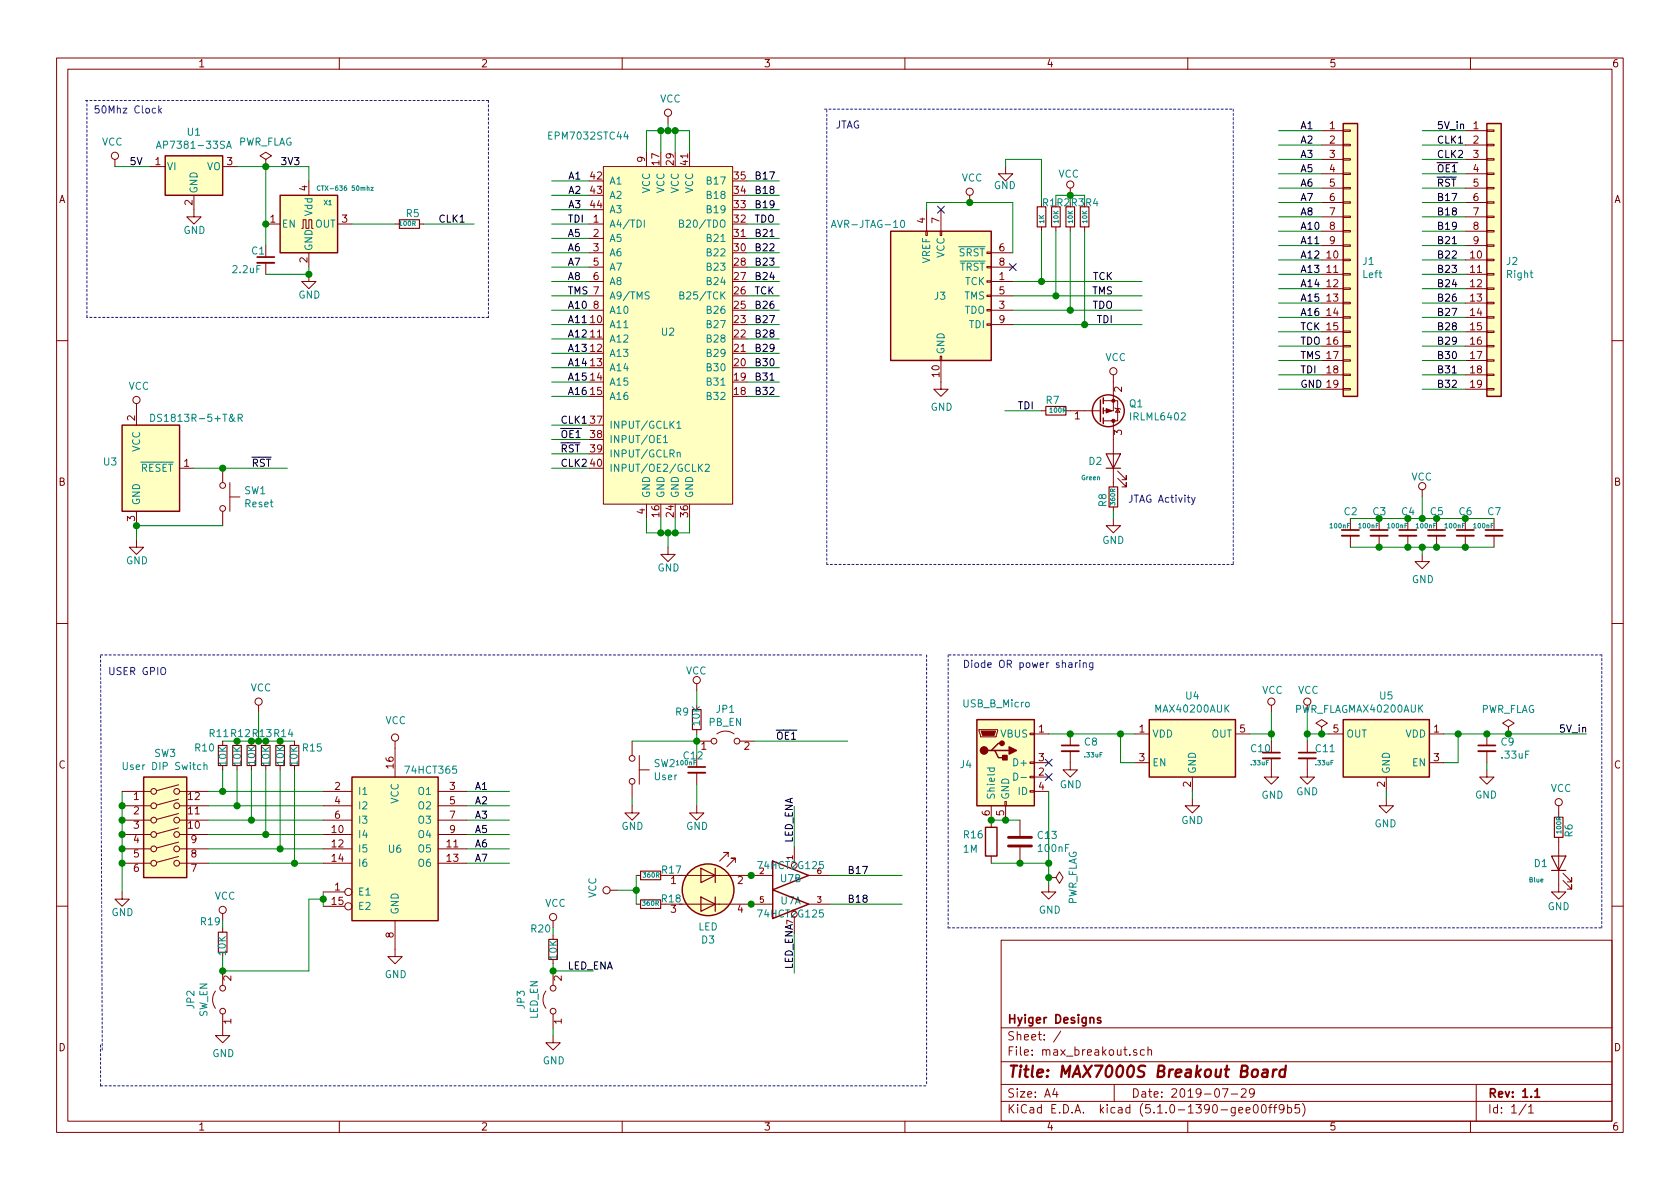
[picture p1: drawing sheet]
<svg xmlns="http://www.w3.org/2000/svg" width="297mm" height="210mm" viewBox="0 0 297 210" stroke-linecap="round" stroke-linejoin="round" font-family="sans-serif">
<g fill="none" stroke="#840000" stroke-width=".18">
<path d="M10 10.3h277v189.9h-277zM12 12.2h273v186.1h-273zM60 10.3v1.9M110 10.3v1.9M160 10.3v1.9M210 10.3v1.9M260 10.3v1.9M20.3 28.2v1.3M26.7 29.5h2.5M34.3 34.5v3.8h1.3l-1.3 1.3-1.3-1.3h1.3M39.4 29.5h2.5M47 28.2l1-.6-1-.7-1 .7 1 .6v1.3"/>
<path d="M47 29.5h.1M47 39.6h2.5M54.6 32v2.5M59.7 39.6h2.5M69.8 39.6h.8M74.2 39.6h.7M104.1 39.6h2.6M106.7 29.5h22.8v59.6h-22.8zM114.3 26.9v2.6M118.1 20.6v1.2M163.8 37.1v3.8M166.4 37.1v3.8"/>
<path d="M171.4 34.5v1.3M177.8 29.5v1.2h1.3l-1.3 1.3-1.3-1.3h1.3M189.2 33.3v1.2M233.7 23.1h3.8M233.7 25.6h3.8M233.7 28.2h3.8M233.7 30.7h3.8M233.7 33.3h3.8M233.7 35.8h3.8M233.7 38.3h3.8M237.5 38.2h1.3v.3h-1.3zM237.5 35.7h1.3v.2h-1.3z"/>
<path d="M237.5 33.1h1.3v.3h-1.3zM237.5 30.6h1.3v.3h-1.3zM237.5 28.1h1.3v.2h-1.3zM237.5 25.5h1.3v.3h-1.3zM237.5 23h1.3v.2h-1.3zM259.1 23.1h3.8M259.1 25.6h3.8M259.1 28.2h3.8M259.1 30.7h3.8M259.1 33.3h3.8M259.1 35.8h3.8M259.1 38.3h3.8"/>
<path d="M262.9 38.2h1.3v.3h-1.3zM262.9 35.7h1.3v.2h-1.3zM262.9 33.1h1.3v.3h-1.3zM262.9 30.6h1.3v.3h-1.3zM262.9 28.1h1.3v.2h-1.3zM262.9 25.5h1.3v.3h-1.3zM262.9 23h1.3v.2h-1.3zM47 46.5v2M53.3 40.4h.3v-1.5h.5v1.5h.5v-1.5h.5v1.5h.3M54.6 48.5v1.3h1.3l-1.3 1.2-1.3-1.2h1.3M54.6 44.7v2.5M104.1 42.2h2.6"/>
<path d="M104.1 44.7h2.6M104.1 47.2h2.6M104.1 49.8h2.6M104.1 52.3h2.6M104.1 54.9h2.6M163.7 40.9h.3v.8h-.3zM166.2 40.9h.3v.8h-.3zM174.5 57.3h.8v.2h-.8zM174.5 54.7h.8v.3h-.8zM174.5 52.2h.8v.2h-.8zM174.5 49.7h.8v.2h-.8zM174.5 47.1h.8v.3h-.8z"/>
<path d="M174.5 44.6h.8v.2h-.8zM175.3 44.7h3.8M175.3 47.2h3.8M175.3 49.8h3.8M175.3 52.3h3.8M175.3 54.9h3.8M175.3 57.4h3.8M184.1 40.1v.8M186.7 40.1v.8M189.2 40.1v.8M191.8 40.1v.8M233.7 46h3.8"/>
<path d="M233.7 48.5h3.8M233.7 51h3.8M233.7 53.6h3.8M233.7 56.1h3.8M233.7 58.7h3.8M233.7 40.9h3.8M233.7 43.4h3.8M237.5 50.9h1.3v.3h-1.3zM237.5 53.5h1.3v.2h-1.3zM237.5 56h1.3v.3h-1.3zM237.5 58.5h1.3v.3h-1.3zM237.5 48.4h1.3v.2h-1.3z"/>
<path d="M237.5 43.3h1.3v.3h-1.3zM237.5 40.8h1.3v.2h-1.3zM237.5 45.8h1.3v.3h-1.3zM259.1 46h3.8M259.1 48.5h3.8M259.1 51h3.8M259.1 53.6h3.8M259.1 56.1h3.8M259.1 58.7h3.8M259.1 40.9h3.8M259.1 43.4h3.8M262.9 50.9h1.3v.3h-1.3z"/>
<path d="M262.9 53.5h1.3v.2h-1.3zM262.9 56h1.3v.3h-1.3zM262.9 58.5h1.3v.3h-1.3zM262.9 48.4h1.3v.2h-1.3zM262.9 43.3h1.3v.3h-1.3zM262.9 40.8h1.3v.2h-1.3zM262.9 45.8h1.3v.3h-1.3zM10 60.2h2M24.1 71.4v3.8M166.2 63h.3v.7h-.3zM166.4 63.7v5.1h1.2l-1.2 1.3-1.3-1.3h1.3M184.1 72.6h.8"/>
<path d="M188.5 72.6h6.1M195.1 70.9h2.5v3.5h-.8M195.1 74.4h1.7M196.8 66.3v6.3h-1.7M196.8 74.4v11.7M197.1 72.1l.1 .2h.8l.1 .1M197.6 72.3l.4 .6h-.8zM233.7 61.2h3.8M233.7 63.7h3.8M233.7 66.3h3.8M233.7 68.8h3.8M237.5 61.1h1.3v.2h-1.3z"/>
<path d="M237.5 63.6h1.3v.3h-1.3zM237.5 66.2h1.3v.2h-1.3zM237.5 68.7h1.3v.3h-1.3zM259.1 61.2h3.8M259.1 63.7h3.8M259.1 66.3h3.8M259.1 68.8h3.8M262.9 61.1h1.3v.2h-1.3zM262.9 63.6h1.3v.3h-1.3zM262.9 66.2h1.3v.2h-1.3zM262.9 68.7h1.3v.3h-1.3zM285 60.2h2"/>
<path d="M24.1 95.5v1.3h1.3l-1.3 1.2-1.2-1.2h1.2M24.1 90.4v2.6M31.7 82.8h2.6M39.4 82.8v2.5M39.4 90.4v2.6M40.6 87.9h1.8M40.6 85.3v5.1M114.3 89.1v2.6M118.1 96.8v1.2h1.3l-1.3 1.3-1.3-1.3h1.3M196.8 91.7v1.3h1.3l-1.3 1.2-1.2-1.2h1.2M196.8 89.7v.7M197.6 84.6l1.5 1.5v-.8v.8h-.7"/>
<path d="M197.6 83.3l1.5 1.5v-.7v.7h-.7M238.8 91.7v2M238.8 94.7v2.1M243.8 91.7v2M243.8 94.7v2.1M248.9 91.7v2M248.9 94.7v2.1M251.5 98v1.3h1.2l-1.2 1.3-1.3-1.3h1.3M251.5 86.6v1.3M254 91.7v2M254 94.7v2.1M259.1 91.7v2"/>
<path d="M259.1 94.7v2.1M264.2 91.7v2M264.2 94.7v2.1M10 110.3h2M285 110.3h2M21.6 139.9h5.1M31.6 138.8l-3.9 1M31.7 139.9h5.1M39.4 131.1v.7M39.4 135.4v.7M41.9 131.1v.7M41.9 135.4v.7"/>
<path d="M44.4 131.1v.7M44.4 135.4v.7M45.7 124.7v1.3M47 131.1v.7M47 135.4v.7M49.5 131.1v.7M49.5 135.4v.7M52.1 131.1v.7M52.1 135.4v.7M57.1 139.9h5.1M69.8 131.1v6.3M77.5 139.9h5"/>
<path d="M111.8 131.1v2.5M111.8 138.7v2.5M113 136.1h1.8M113 133.6v5.1M123.2 120.9v1.3M123.2 129v.8M123.2 133.6v2M123.2 136.6v2.1M123.2 131.1h2.5M126.7 129.8a2.53 2.53 0 0 1 3.1 0M130.8 131.1h2.5M173.1 129h3.3v.3l-.3 1h-2.7z"/>
<path d="M182.1 139.8h.8v.3h-.8zM182.1 137.3h.8v.2h-.8zM182.1 134.7h.8v.3h-.8zM182.1 129.7h.8v.2h-.8zM182.9 139.9h2.5M182.9 129.8h2.5M182.9 137.4h2.5M182.9 134.9h2.5M189.2 132.8v3.3h1.3l-1.3 1.3-1.2-1.3h1.2M189.2 129.8v2M200.7 129.8h2.5M200.7 134.9h2.5"/>
<path d="M210.8 137.4v2.5M218.4 129.8h2.6M224.8 134.1v3.3h1.3l-1.3 1.3-1.3-1.3h1.3M224.8 124.7v1.3M224.8 131.1v2M231.1 134.1v3.3h1.3l-1.3 1.3-1.2-1.3h1.2M231.1 131.1v2M233.7 128.5l1-.6-1-.7-1 .7 1 .6v1.3M233.7 129.8h.1M234.9 129.8h2.6M245.1 137.4v2.5M252.7 129.8h2.6"/>
<path d="M252.7 134.9h2.6M262.9 136.1v1.3h-1.3l1.3 1.3 1.3-1.3h-1.3M262.9 129.8v2M262.9 132.8v2.1M266.7 128.5l1-.6-1-.7-1 .7 1 .6v1.3M266.7 129.8h.1M21.6 157.7v1.3h1.3l-1.3 1.3-1.3-1.3h1.3M21.6 145h5.1M21.6 142.5h5.1M21.6 147.6h5.1M21.6 150.1h5.1M21.6 152.6h5.1"/>
<path d="M31.6 151.5l-3.9 1M31.6 148.9l-3.9 1.1M31.6 146.4l-3.9 1M31.6 143.9l-3.9 1M31.6 141.3l-3.9 1.1M31.7 145h5.1M31.7 142.5h5.1M31.7 147.6h5.1M31.7 150.1h5.1M31.7 152.6h5.1M57.1 145h5.1M57.1 142.5h5.1"/>
<path d="M57.1 147.6h5.1M57.1 150.1h5.1M57.1 152.6h5.1M57.1 157.7h3.9M77.5 145h5M77.5 142.5h5M77.5 147.6h5M77.5 150.1h5M77.5 152.6h5M107.9 157.4h1.2M111.8 142.5v1.3h1.2l-1.2 1.2-1.3-1.2h1.3M112.5 154.8h.8"/>
<path d="M112.5 159.9h.8M117.6 154.8h19M117.6 159.9h19M123.2 142.5v1.3h1.3l-1.3 1.2-1.3-1.2h1.3M128.8 151.5v-.8h-.8h.8l-1.6 1.6M130 152.5v-.7h-.7h.7l-1.5 1.5M140.4 149.7v2.8M143 154.8h3.8M143 159.9h3.8M175.3 142.5v3.8M175.3 151.4v1.2M177.7 141.7h.2v.8h-.2z"/>
<path d="M177.8 142.5v2.5M180.3 145v2.8M180.3 149.9v2.7M185.4 156.5v1.2h1.3l-1.3 1.3-1.3-1.3h1.3M185.4 155.2h1.3l.6-1 .7 1-.7 1-.6-1M185.4 155.2h.1M210.8 141.2v1.3h1.3l-1.3 1.3-1.3-1.3h1.3M245.1 141.2v1.3h-1.3l1.3 1.3 1.3-1.3h-1.3M275.6 148.1v9.6h1.3l-1.3 1.3-1.3-1.3h1.3M275.6 142.5v2M276.4 155.7l1.5 1.5v-.7v.7h-.8M276.4 154.4l1.5 1.6v-.8v.8h-.8"/>
<path d="M10 160.2h2M38.1 175.3a2.54 2.54 0 0 0 0 3M39.4 179.3v3.8h1.2l-1.2 1.3-1.3-1.3h1.3M39.4 161.5v1.3M39.4 164.1v.7M39.4 171.7v2.5M57.1 160.3h3.9M69.8 162.8v6.4h1.3l-1.3 1.2-1.2-1.2h1.2M96.5 175.3a2.54 2.54 0 0 0 0 3M97.8 162.8v1.3M97.8 165.3v.8M97.8 169.7v.7"/>
<path d="M97.8 171.7v2.5M97.8 179.3v2.6M140.4 162.2v2.8M177 166.3h108v32h-108zM285 160.2h2M60 198.3v1.9M97.8 183.1v1.3h1.3l-1.3 1.3-1.3-1.3h1.3M110 198.3v1.9M160 198.3v1.9M177 194.8h108M177 191.8h108M177 187.8h108"/>
<path d="M177 181.8h108M186.5 192.5l-.4 1h1M186.8 193v1M187.6 182.3l-1.3 2M197 191.8v3M201 185.7l-.4-.1-.2 .2 .1 .2 .5 .2v.3h-.6M202.3 185.7l-.4-.1-.3 .3 .1 .6 .2 .1 .4-.1M203 185.7l.2-.1 .4 .1v.9M203 185.1v1.5M210 198.3v1.9M216.1 192.5h1l-.6 1.5M217.7 193.5h1.1"/>
<path d="M219.5 192.7l.2-.2h.3l.3 .2v.3v.2l-.9 .8h.9M220.3 196.3l.7-.1v-.3l-.5-.1-.2 .2 .1 .7h.6M221.7 195.5l.2-.2a.81 .81 0 0 1 .6 .6 .81 .81 0 0 1-.3 .8l-.1 .1a.79 .79 0 0 1-.4-1.3zM221.8 193.2l-.3 .3h-.3l-.3-.3v-.4l.2-.2 .4-.1 .2 .2a1.13 1.13 0 0 1-.2 1.2l-.4 .1M223.2 195.4l.3-.1a.94 .94 0 0 1 0 1.5h-.1a1 1 0 0 1-.2-1.4zM224.3 195.8h.6M224.9 195.3l-.3 .1-.1 .1v1.3M225.2 195.8h.5M225.7 195.3l-.3 .2v1.3M227 196l-.3 .3h-.3l-.2-.3v-.4l.1-.2 .4-.1 .2 .2a1.19 1.19 0 0 1-.2 1.2l-.4 .1M227.7 195.9l.4-.1 .3 .3-.2 .6h-.5M227.7 195.3v1.5"/>
<path d="M229.7 195.3h-.7v.7l.2-.1 .5 .1 .1 .2-.1 .5-.2 .1-.5-.1M230.3 195.1a1.71 1.71 0 0 1 0 2.3M260 198.3v1.9M261 191.8v6.5M269.8 195.2l-1.2 2M270.3 195.8l.4-.5v1.5M270.3 196.8h.8"/>
<circle cx="118.1" cy="19.9" r=".63"/>
<circle cx="20.3" cy="27.6" r=".63"/>
<circle cx="171.4" cy="33.9" r=".63"/>
<circle cx="189.2" cy="32.6" r=".63"/>
<circle cx="24.1" cy="70.7" r=".63"/>
<circle cx="196.8" cy="65.7" r=".63"/>
<circle cx="39.4" cy="89.9" r=".51"/>
<circle cx="39.4" cy="85.8" r=".51"/>
<circle cx="251.5" cy="86" r=".63"/>
<circle cx="27.2" cy="139.9" r=".51"/>
<circle cx="31.2" cy="139.9" r=".51"/>
<circle cx="45.7" cy="124.1" r=".63"/>
<circle cx="69.8" cy="130.4" r=".63"/>
<circle cx="111.8" cy="138.2" r=".51"/>
<circle cx="111.8" cy="134.1" r=".51"/>
<circle cx="123.2" cy="120.3" r=".63"/>
<circle cx="126.2" cy="131.1" r=".51"/>
<circle cx="130.3" cy="131.1" r=".51"/>
<circle cx="224.8" cy="124.1" r=".63"/>
<circle cx="231.1" cy="124.1" r=".63"/>
<circle cx="27.2" cy="147.6" r=".51"/>
<circle cx="27.2" cy="150.1" r=".51"/>
<circle cx="27.2" cy="145" r=".51"/>
<circle cx="27.2" cy="142.5" r=".51"/>
<circle cx="27.2" cy="152.6" r=".51"/>
<circle cx="31.2" cy="145" r=".51"/>
<circle cx="31.2" cy="152.6" r=".51"/>
<circle cx="31.2" cy="150.1" r=".51"/>
<circle cx="31.2" cy="147.6" r=".51"/>
<circle cx="31.2" cy="142.5" r=".51"/>
<circle cx="61.6" cy="157.7" r=".63"/>
<circle cx="107.2" cy="157.4" r=".63"/>
<circle cx="275.6" cy="141.9" r=".63"/>
<circle cx="39.4" cy="160.9" r=".63"/>
<circle cx="39.4" cy="178.8" r=".51"/>
<circle cx="39.4" cy="174.7" r=".51"/>
<circle cx="61.6" cy="160.3" r=".63"/>
<circle cx="97.8" cy="162.2" r=".63"/>
<circle cx="97.8" cy="178.8" r=".51"/>
<circle cx="97.8" cy="174.7" r=".51"/>
</g>
<g fill="none" stroke="#840000" stroke-width=".3">
<path d="M45.5 45.5h3M237.2 93.7h3.1M242.3 93.7h3.1M247.4 93.7h3M252.5 93.7h3M257.6 93.7h3M262.6 93.7h3.1M121.7 135.6h3M187.7 131.8h3.1M223.3 133.1h3M229.6 133.1h3.1M261.4 131.8h3"/>
<path d="M194.6 180l-.4-.1-.2 .2 .1 .3 .5 .1v.3h-.6M271.4 193l.4-.5v1.5M271.4 194h.8"/>
</g>
<path d="M223.3 189.2h.8l-.1 1.2M224.2 189.6l-.7 .1a.4 .4 0 0 0-.4 .3 .4 .4 0 0 0 .3 .4l.7-.1M225.2 189.1l-.2 1.3M225.7 189.1a.54 .54 0 0 0-.6 .4M227.3 189.2a.68 .68 0 0 0-1 .3v.8l.2 .1 .6-.1M227.4 188.4l-.3 2" fill="none" stroke="#840000" stroke-width=".41"/>
<g fill="none" stroke="#008400" stroke-width=".18">
<path d="M20.3 29.5h6.4M41.9 29.5h12.7v2.5M47 29.5v13.9M62.2 39.6h7.6M74.9 39.6h8.9M97.5 32h6.6M97.5 37.1h6.6M97.5 34.5h6.6M97.5 39.6h6.6M114.3 26.9v-3.8h7.6v3.8M116.8 23.1v3.8M118.1 21.8v1.3"/>
<path d="M119.4 23.1v3.8M132.1 32h5.7M132.1 37.1h5.7M132.1 34.5h5.7M132.1 39.6h5.7M163.8 37.1v-1.3h15.3v8.9M177.8 29.5v-1.3h6.3v7.6M186.7 35.8v-1.3h5.1v1.3M189.2 34.5v1.3M226.1 23.1h7.6M226.1 35.8h7.6M226.1 28.2h7.6"/>
<path d="M226.1 25.6h7.6M226.1 30.7h7.6M226.1 33.3h7.6M226.1 38.3h7.6M251.5 23.1h7.6M251.5 35.8h7.6M251.5 28.2h7.6M251.5 25.6h7.6M251.5 30.7h7.6M251.5 33.3h7.6M251.5 38.3h7.6M54.6 47.2v1.3h-7.6"/>
<path d="M97.5 49.8h6.6M97.5 52.3h6.6M97.5 54.9h6.6M97.5 57.4h6.6M97.5 59.9h6.6M97.5 42.2h6.6M97.5 44.7h6.6M97.5 47.2h6.6M132.1 49.8h5.7M132.1 52.3h5.7M132.1 54.9h5.7M132.1 57.4h5.7"/>
<path d="M132.1 59.9h5.7M132.1 42.2h5.7M132.1 44.7h5.7M132.1 47.2h5.7M179.1 49.8h22.8M179.1 52.3h22.8M179.1 54.9h22.8M179.1 57.4h22.8M184.1 40.9v8.9M186.7 40.9v11.4M189.2 40.9v14M191.8 40.9v16.5"/>
<path d="M226.1 48.5h7.6M226.1 51h7.6M226.1 53.6h7.6M226.1 56.1h7.6M226.1 58.7h7.6M226.1 40.9h7.6M226.1 43.4h7.6M226.1 46h7.6M251.5 48.5h7.6M251.5 51h7.6M251.5 53.6h7.6M251.5 56.1h7.6"/>
<path d="M251.5 58.7h7.6M251.5 40.9h7.6M251.5 43.4h7.6M251.5 46h7.6M97.5 62.5h6.6M97.5 65h6.6M97.5 67.6h6.6M97.5 70.1h6.6M97.5 77.7h6.6M97.5 75.2h6.6M132.1 62.5h5.7M132.1 65h5.7"/>
<path d="M132.1 67.6h5.7M132.1 70.1h5.7M177.7 72.6h6.4M226.1 61.2h7.6M226.1 63.7h7.6M226.1 66.3h7.6M226.1 68.8h7.6M251.5 61.2h7.6M251.5 63.7h7.6M251.5 66.3h7.6M251.5 68.8h7.6M34.3 82.8h16.5"/>
<path d="M39.4 93h-15.3v2.5M97.5 82.8h6.6M97.5 80.3h6.6M114.3 91.7v2.5h7.6v-2.5M116.8 91.7v2.5M118.1 94.2v2.6M119.4 91.7v2.5M196.8 90.4v1.3M238.8 91.7h25.4M238.8 96.8h25.4M251.5 87.9v3.8M251.5 96.8v1.2"/>
<path d="M21.6 139.9v17.8M36.8 139.9h20.3M39.4 131.1h12.7M39.4 136.1v3.8M41.9 136.1v6.4M44.4 136.1v8.9M45.7 126v5.1M47 136.1v11.5M49.5 136.1v14M52.1 136.1v16.5M82.5 139.9h7.6M111.8 131.1h11.4"/>
<path d="M123.2 122.2v2.5M123.2 129.8v3.8M123.2 138.7v3.8M133.3 131.1h16.6M185.4 129.8h15.3M185.4 139.9v16.6M198.1 129.8v5.1h2.6M210.8 139.9v1.3M221 129.8h3.8M224.8 126v5.1M231.1 129.8h3.8M231.1 126v5.1"/>
<path d="M245.1 139.9v1.3M255.3 129.8h25.2M257.8 129.8v5.1h-2.5M262.9 134.9v1.2M36.8 152.6h20.3M36.8 142.5h20.3M36.8 145h20.3M36.8 147.6h20.3M36.8 150.1h20.3M57.1 159h-2.5v12.7h-15.2v-2.5M57.1 157.7v2.6M82.5 152.6h7.6"/>
<path d="M82.5 142.5h7.6M82.5 145h7.6M82.5 147.6h7.6M82.5 150.1h7.6M109.1 157.4h3.4M111.8 141.2v1.3M112.5 154.8v5.1M132.8 154.8h.1M132.8 159.9h.1M140.4 142.6v7.1M146.8 154.8h12.7M146.8 159.9h12.7"/>
<path d="M175.3 152.6h10.1M175.3 145h5M39.4 162.8v1.3M97.8 164.1v1.2M97.8 170.4v1.3h7.1M140.4 165v7.1M97.8 181.9v1.2"/>
</g>
<path d="M45.5 46.5h3M237.2 94.7h3.1M242.3 94.7h3.1M247.4 94.7h3M252.5 94.7h3M257.6 94.7h3M262.6 94.7h3.1M121.7 136.6h3M187.7 132.8h3.1M223.3 134.1h3M229.6 134.1h3.1M261.4 132.8h3" fill="none" stroke="#840000" stroke-width=".33"/>
<path d="M165.8 36.5l1.2 1.2M167 36.5l-1.2 1.2M178.5 46.6l1.2 1.2M179.7 46.6l-1.2 1.2M184.8 134.3l1.2 1.2M184.8 136.8l1.2 1.2M186 134.3l-1.2 1.2M186 136.8l-1.2 1.2" fill="none" stroke="#000084" stroke-width=".18"/>
<g fill="none" stroke="#840000" stroke-width=".2">
<path d="M70.6 38.9h3.6v1.5h-3.6zM183.4 36.6h1.5v3.5h-1.5zM185.9 36.6h1.6v3.5h-1.6zM188.5 36.6h1.5v3.5h-1.5zM191 36.6h1.5v3.5h-1.5zM184.9 71.9h3.6v1.5h-3.6zM195.6 80.3h2.5l-1.3 2.5zM195.6 82.8h2.5M196.1 86.1h1.5v3.6h-1.5zM38.6 131.8h1.5v3.6h-1.5zM41.1 131.8h1.6v3.6h-1.6zM43.7 131.8h1.5v3.6h-1.5z"/>
<path d="M46.2 131.8h1.6v3.6h-1.6zM48.8 131.8h1.5v3.6h-1.5zM51.3 131.8h1.5v3.6h-1.5zM122.4 125.5h1.6v3.5h-1.6zM113.3 159.1h3.5v1.5h-3.5zM113.3 154h3.5v1.6h-3.5zM123.9 158.6l2.6 1.3-2.6 1.3zM123.9 153.5l2.6 1.3-2.6 1.3zM126.5 153.5v2.6M126.5 158.6v2.6M274.3 151.4h2.6l-1.3 2.5zM274.3 153.9h2.6"/>
<path d="M274.8 144.5h1.6v3.6h-1.6zM38.6 164.8h1.5v3.6h-1.5zM97 166.1h1.6v3.6h-1.6z"/>
</g>
<g fill="#ffffc2" stroke="#ffffc2" stroke-width=".18">
<path d="M25.4 137.4h7.6v17.8h-7.6z"/>
<path d="M172.7 127.2h10.2v15.3h-10.2z"/>
<path d="M49.5 34.5h10.2v10.2h-10.2z"/>
<path d="M237.5 21.8h2.5v48.3h-2.5z"/>
<path d="M262.9 21.8h2.5v48.3h-2.5z"/>
<path d="M237.5 127.2h15.2v10.2h-15.2z"/>
<path d="M106.7 29.5h22.8v59.6h-22.8z"/>
<path d="M203.2 127.2h15.2v10.2h-15.2z"/>
<path d="M157.5 40.9h17.8v22.8h-17.8z"/>
<path d="M29.2 27.6h10.2v6.9h-10.2z"/>
<path d="M21.6 75.2h10.1v15.2h-10.1z"/>
<path d="M62.2 137.4h15.3v25.4h-15.3z"/>
<circle cx="125.2" cy="157.3" r="4.6"/>
</g>
<g fill="none" stroke="#840000" stroke-width=".25">
<path d="M29.2 27.6h10.2v6.9h-10.2zM49.5 34.5h10.2v10.2h-10.2zM237.5 21.8h2.5v48.3h-2.5zM262.9 21.8h2.5v48.3h-2.5zM157.5 40.9h17.8v22.8h-17.8zM21.6 75.2h10.1v15.2h-10.1zM194.6 70.7v3.8M195.1 70.4v1M195.1 72.1v1M195.1 73.9v1M25.4 137.4h7.6v17.8h-7.6zM62.2 137.4h15.3v25.4h-15.3z"/>
<path d="M172.7 127.2h10.2v15.3h-10.2zM175.3 132.7h.6l.6 1.3h1.3M175.9 132.7h2.5M177.2 131.4h-.7l-1.2 1.3h-.7M203.2 127.2h15.2v10.2h-15.2zM237.5 127.2h15.2v10.2h-15.2zM136.6 152.3l6.4 2.5-6.4 2.5zM136.6 157.3l6.4 2.6-6.4 2.5zM174.2 146.3h2.1v5.1h-2.1z"/>
<circle cx="196" cy="72.6" r="2.82"/>
<circle cx="125.2" cy="157.3" r="4.6"/>
</g>
<g fill="none" stroke="#008484" stroke-width=".18">
<path d="M27.7 26.2l.4-1.2 .4 1.2M27.8 25.9h.6M40.1 26.2l.4-1.2 .4 1.2M40.2 25.9h.6M56.6 32.9a.36 .36 0 0 0-.5 .4 .36 .36 0 0 0 .5 .3M65.6 33.1h.4l-.4 .6h.4M113.9 38.9v1.3M120.1 39.5h.6l.1-.2v-.3l-.7-.1v1.3h.5l.2-.1 .1-.4-.3-.2M147.1 39.9h.6M159.3 39.1l.2-.1a.67 .67 0 0 1 .5 .6 .67 .67 0 0 1-.5 .6l-.3-.5zM114.8 51.7l-.5-.1-.2 .1-.1 .3 .2 .2 .5 .1 .1 .3-.3 .3-.5-.1M120.2 52.2h.6l.1-.2-.1-.3-.6-.1v1.3h.5l.2-.1v-.4l-.3-.2"/>
<path d="M147 40.2l.4-1.2 .5 1.2M26.6 73.2a.64 .64 0 0 1 .8 .7 .64 .64 0 0 1-.8 .6zM42.1 73.9h.6l.1-.2v-.3l-.2-.2h-.5v1.3M42.4 73.9l.4 .6M117.3 77.4l.4-.4v1.3M117.3 78.3h.7M119.7 74.8l.3-.3v1.2M119.7 75.7h.7M119.7 80.1l.2-.1h.3l.1 .8M123.7 82.6l.5 .8M124.2 82.1l-.7 .7M124.7 82.2l.5-.1 .2 .3-.8 1h.8"/>
<path d="M21.8 134.8v1.1l.2 .2 .4-.1 .1-.1v-1.1M36.1 135.4l.1-.2 .4 .1v.8M36.1 134.8v1.3M174.5 135.8h1.3M175 135.8v.4l.2 .2 .6-.1v-.5M179.2 136.7a.64 .64 0 0 1 .8 .6 .64 .64 0 0 1-.8 .7zM180.5 137.5h1"/>
</g>
<g fill="#840000" stroke="#840000" stroke-width=".25">
<path d="M177.3 133.6h.8v.8h-.8z"/>
<path d="M178.4 132.1l1.3 .6-1.3 .6z"/>
<circle cx="174" cy="132.7" r=".63"/>
<circle cx="177.2" cy="131.4" r=".38"/>
</g>
<g fill="#840000" stroke="#840000" stroke-width=".18">
<path d="M173.5 129.3h2.5l-.2 .7h-2.1z"/>
<path d="M195.6 72.3l1 .3-1 .4z"/>
<circle cx="196.8" cy="70.9" r=".28"/>
<circle cx="196.8" cy="74.4" r=".28"/>
</g>
<path d="M178.3 149.6h4.1M178.3 148.1h4.1" fill="none" stroke="#840000" stroke-width=".51"/>
<path d="M136.1 41.8h.8M256.8 43.1h.7M136.1 67.2h.8M256.8 66h.7" fill="none" stroke="#000" stroke-width=".18"/>
<g fill="none" stroke="#0000c2" stroke-width=".18" stroke-dasharray=".4 .4">
<path d="M15.1 17.8h71.3M86.4 17.8v38.3M145.8 19.3h72.3M218.1 19.3v80.5M15.4 56.1v-38.3M86.4 56.1h-71M146.2 99.8v-80.4M218.1 99.8h-71.9M17.8 115.8h145.4M163.8 115.8v76.2M167.6 115.8v48.3M283.2 115.8h-115.6"/>
<path d="M167.6 164.1h115.6M283.2 164.1v-48.3M17.8 192v-7.6M17.8 192h146M18.1 185.7l-.3-69.9"/>
</g>
<g fill="none" stroke="#0000c2" stroke-width=".18">
<path d="M27.5 19.2l-.3-.1-.3 .3 .1 .5h.5M28.1 18.7v1.3M28.2 19.5l.3 .5M28.5 19.1l-.4 .5M210.7 88l.3 .8M211.3 88l-.4 1.1-.2 .1M190.1 117.2v.8M190.5 117.2l-.4 .2M190.9 116.8v.1M190.9 117.2v.8M191.5 117.3l.2-.1h.3l.1 .8M191.5 117.2v.8"/>
<path d="M193.2 117.2v1.1l-.2 .2-.3-.1M193.2 117.2h-.3l-.3 .2 .1 .6h.5"/>
</g>
<g fill="#008400" stroke="#008400" stroke-width=".25">
<circle cx="119.4" cy="23.1" r=".51"/>
<circle cx="116.8" cy="23.1" r=".51"/>
<circle cx="118.1" cy="23.1" r=".51"/>
<circle cx="262.9" cy="129.8" r=".51"/>
<circle cx="189.2" cy="129.8" r=".51"/>
<circle cx="175.3" cy="145" r=".51"/>
<circle cx="116.8" cy="94.2" r=".51"/>
<circle cx="119.4" cy="94.2" r=".51"/>
<circle cx="171.5" cy="35.8" r=".51"/>
<circle cx="191.8" cy="57.4" r=".51"/>
<circle cx="189.2" cy="54.9" r=".51"/>
<circle cx="186.7" cy="52.3" r=".51"/>
<circle cx="184.2" cy="49.8" r=".51"/>
<circle cx="189.2" cy="34.5" r=".51"/>
<circle cx="248.9" cy="91.7" r=".51"/>
<circle cx="254" cy="91.7" r=".51"/>
<circle cx="248.9" cy="96.8" r=".51"/>
<circle cx="254" cy="96.8" r=".51"/>
<circle cx="198.1" cy="129.8" r=".51"/>
<circle cx="231.1" cy="129.8" r=".51"/>
<circle cx="21.6" cy="142.5" r=".51"/>
<circle cx="21.6" cy="145" r=".51"/>
<circle cx="21.6" cy="147.6" r=".51"/>
<circle cx="21.6" cy="150.1" r=".51"/>
<circle cx="21.6" cy="152.6" r=".51"/>
<circle cx="41.9" cy="131.1" r=".51"/>
<circle cx="44.5" cy="131.1" r=".51"/>
<circle cx="47" cy="131.1" r=".51"/>
<circle cx="49.5" cy="131.1" r=".51"/>
<circle cx="45.7" cy="131.1" r=".51"/>
<circle cx="39.4" cy="139.9" r=".51"/>
<circle cx="41.9" cy="142.5" r=".51"/>
<circle cx="44.5" cy="145" r=".51"/>
<circle cx="47" cy="147.6" r=".51"/>
<circle cx="49.5" cy="150.1" r=".51"/>
<circle cx="52.1" cy="152.6" r=".51"/>
<circle cx="257.8" cy="129.8" r=".51"/>
<circle cx="266.7" cy="129.8" r=".51"/>
<circle cx="251.5" cy="96.8" r=".51"/>
<circle cx="185.4" cy="152.6" r=".51"/>
<circle cx="259.1" cy="91.7" r=".51"/>
<circle cx="259.1" cy="96.8" r=".51"/>
<circle cx="243.8" cy="96.8" r=".51"/>
<circle cx="243.8" cy="91.7" r=".51"/>
<circle cx="224.8" cy="129.8" r=".51"/>
<circle cx="251.5" cy="91.7" r=".51"/>
<circle cx="47" cy="29.5" r=".51"/>
<circle cx="47" cy="39.6" r=".51"/>
<circle cx="54.6" cy="48.5" r=".51"/>
<circle cx="233.7" cy="129.8" r=".51"/>
<circle cx="118.1" cy="94.2" r=".51"/>
<circle cx="185.4" cy="155.2" r=".51"/>
<circle cx="123.2" cy="131.1" r=".51"/>
<circle cx="24.1" cy="93" r=".51"/>
<circle cx="39.4" cy="82.8" r=".51"/>
<circle cx="97.8" cy="171.7" r=".51"/>
<circle cx="180.3" cy="152.6" r=".51"/>
<circle cx="177.8" cy="145" r=".51"/>
<circle cx="112.5" cy="157.4" r=".51"/>
<circle cx="132.8" cy="154.8" r=".51"/>
<circle cx="132.8" cy="159.9" r=".51"/>
<circle cx="39.4" cy="171.7" r=".51"/>
<circle cx="57.2" cy="159" r=".51"/>
</g>
<text font-size="2.8" fill="#840000" x="178" y="190.5">Title: MAX7000S Breakout Board</text>
<g font-size="2.1" fill="#840000">
<text x="178" y="184">Sheet: /</text>
<text x="178" y="181">Hyiger Designs</text>
<text x="178" y="186.7">File: max_breakout.sch</text>
<text x="178" y="196.9">KiCad E.D.A. kicad (5.1.0-1390-gee00ff9b5)</text>
<text x="178" y="194.1">Size: A4</text>
<text x="200" y="194.1">Date: 2019-07-29</text>
<text x="263" y="194.1">Rev: 1.1</text>
<text x="263" y="196.9">Id: 1/1</text>
</g>
<g font-size="1.8" fill="#840000">
<text x="35" y="11.9">1</text>
<text x="85" y="11.9">2</text>
<text x="135" y="11.9">3</text>
<text x="185" y="11.9">4</text>
<text x="235" y="11.9">5</text>
<text x="285" y="11.9">6</text>
<text x="235.1" y="22.9">1</text>
<text x="260.5" y="22.9">1</text>
<text x="27.5" y="29.2">1</text>
<text x="40.2" y="29.2">3</text>
<text x="114" y="28.7" transform="rotate(-90 114 28.7)">9</text>
<text x="116.6" y="29.2" transform="rotate(-90 116.6 29.2)">17</text>
<text x="119.1" y="29.2" transform="rotate(-90 119.1 29.2)">29</text>
<text x="121.7" y="29.2" transform="rotate(-90 121.7 29.2)">41</text>
<text x="235.1" y="25.4">2</text>
<text x="235.1" y="27.9">3</text>
<text x="260.5" y="25.4">2</text>
<text x="260.5" y="27.9">3</text>
<text x="10.4" y="35.9">A</text>
<text x="54.4" y="33.8" transform="rotate(-90 54.4 33.8)">4</text>
<text x="104.4" y="31.7">42</text>
<text x="104.4" y="34.3">43</text>
<text x="129.8" y="34.3">34</text>
<text x="129.8" y="31.7">35</text>
<text x="235.1" y="30.5">4</text>
<text x="235.1" y="33">5</text>
<text x="235.1" y="35.6">6</text>
<text x="260.5" y="30.5">4</text>
<text x="260.5" y="33">5</text>
<text x="260.5" y="35.6">6</text>
<text x="285.4" y="35.9">A</text>
<text x="34" y="36.3" transform="rotate(-90 34 36.3)">2</text>
<text x="47.8" y="39.4">1</text>
<text x="60.5" y="39.4">3</text>
<text x="104.4" y="36.8">44</text>
<text x="104.9" y="39.4">1</text>
<text x="104.9" y="41.9">2</text>
<text x="129.8" y="41.9">31</text>
<text x="129.8" y="39.4">32</text>
<text x="129.8" y="36.8">33</text>
<text x="163.6" y="39.5" transform="rotate(-90 163.6 39.5)">4</text>
<text x="166.1" y="39.5" transform="rotate(-90 166.1 39.5)">7</text>
<text x="235.1" y="38.1">7</text>
<text x="235.1" y="40.6">8</text>
<text x="260.5" y="38.1">7</text>
<text x="260.5" y="40.6">8</text>
<text x="54.4" y="46.5" transform="rotate(-90 54.4 46.5)">2</text>
<text x="104.9" y="44.4">3</text>
<text x="104.9" y="47">5</text>
<text x="129.8" y="47">28</text>
<text x="129.8" y="44.4">30</text>
<text x="176.7" y="44.4">6</text>
<text x="176.7" y="47">8</text>
<text x="234.6" y="45.7">10</text>
<text x="235.1" y="43.2">9</text>
<text x="260" y="45.7">10</text>
<text x="260.5" y="43.2">9</text>
<text x="100.3" y="52.1">TMS 7</text>
<text x="104.9" y="49.5">6</text>
<text x="129.8" y="52.1">26</text>
<text x="129.8" y="49.5">27</text>
<text x="176.7" y="49.5">1</text>
<text x="176.7" y="52.1">5</text>
<text x="234.6" y="48.3">11</text>
<text x="234.6" y="50.8">12</text>
<text x="234.6" y="53.3">13</text>
<text x="260" y="48.3">11</text>
<text x="260" y="50.8">12</text>
<text x="260" y="53.3">13</text>
<text x="104.4" y="57.1">10</text>
<text x="104.4" y="59.7">11</text>
<text x="104.9" y="54.6">8</text>
<text x="129.8" y="59.7">22</text>
<text x="129.8" y="57.1">23</text>
<text x="129.8" y="54.6">25</text>
<text x="176.7" y="54.6">3</text>
<text x="176.7" y="57.1">9</text>
<text x="234.6" y="55.9">14</text>
<text x="260" y="55.9">14</text>
<text x="260" y="58.4">15</text>
<text x="104.4" y="62.2">12</text>
<text x="104.4" y="64.8">13</text>
<text x="129.8" y="64.8">20</text>
<text x="129.8" y="62.2">21</text>
<text x="260" y="61">16</text>
<text x="260" y="63.5">17</text>
<text x="104.4" y="67.3">14</text>
<text x="104.4" y="69.8">15</text>
<text x="129.8" y="69.8">18</text>
<text x="129.8" y="67.3">19</text>
<text x="166.1" y="66.6" transform="rotate(-90 166.1 66.6)">10</text>
<text x="198.4" y="69.3" transform="rotate(-90 198.4 69.3)">2</text>
<text x="234.6" y="66">18</text>
<text x="260" y="66">18</text>
<text x="260" y="68.6">19</text>
<text x="23.9" y="74.4" transform="rotate(-90 23.9 74.4)">2</text>
<text x="104.4" y="74.9">37</text>
<text x="104.4" y="77.5">38</text>
<text x="190" y="74.2">1</text>
<text x="198.4" y="76.9" transform="rotate(-90 198.4 76.9)">3</text>
<text x="32.5" y="82.5">1</text>
<text x="104.4" y="80">39</text>
<text x="104.4" y="82.5">40</text>
<text x="10.4" y="85.9">B</text>
<text x="285.4" y="85.9">B</text>
<text x="23.9" y="92.2" transform="rotate(-90 23.9 92.2)">3</text>
<text x="114" y="90.9" transform="rotate(-90 114 90.9)">4</text>
<text x="116.6" y="91.4" transform="rotate(-90 116.6 91.4)">16</text>
<text x="119.1" y="91.4" transform="rotate(-90 119.1 91.4)">24</text>
<text x="121.7" y="91.4" transform="rotate(-90 121.7 91.4)">36</text>
<text x="183.7" y="129.5">1</text>
<text x="201.4" y="129.5">1</text>
<text x="219.2" y="129.5">5</text>
<text x="235.7" y="129.5">5</text>
<text x="253.5" y="129.5">1</text>
<text x="10.4" y="135.9">C</text>
<text x="69.6" y="135.8" transform="rotate(-90 69.6 135.8)">16</text>
<text x="124" y="132.6">1</text>
<text x="131.6" y="132.6">2</text>
<text x="183.7" y="137.2">2</text>
<text x="183.7" y="134.6">3</text>
<text x="201.4" y="134.6">3</text>
<text x="253.5" y="134.6">3</text>
<text x="285.4" y="135.9">C</text>
<text x="23.6" y="141.5">1</text>
<text x="33.3" y="141.5">12</text>
<text x="59.2" y="139.7">2</text>
<text x="59.2" y="142.2">4</text>
<text x="79.5" y="139.7">3</text>
<text x="79.5" y="142.2">5</text>
<text x="183.7" y="139.7">4</text>
<text x="210.6" y="139.2" transform="rotate(-90 210.6 139.2)">2</text>
<text x="244.9" y="139.2" transform="rotate(-90 244.9 139.2)">2</text>
<text x="23.6" y="144">2</text>
<text x="23.6" y="146.6">3</text>
<text x="23.6" y="149.1">4</text>
<text x="33.3" y="146.6">10</text>
<text x="33.3" y="144">11</text>
<text x="33.8" y="149.1">9</text>
<text x="58.7" y="147.3">10</text>
<text x="58.7" y="149.9">12</text>
<text x="59.2" y="144.8">6</text>
<text x="79" y="149.9">11</text>
<text x="79.5" y="144.8">7</text>
<text x="79.5" y="147.3">9</text>
<text x="175" y="144.2" transform="rotate(-90 175 144.2)">6</text>
<text x="177.5" y="144.2" transform="rotate(-90 177.5 144.2)">5</text>
<text x="23.6" y="151.6">5</text>
<text x="23.6" y="154.2">6</text>
<text x="33.8" y="154.2">7</text>
<text x="33.8" y="151.6">8</text>
<text x="58.7" y="152.4">14</text>
<text x="79" y="152.4">13</text>
<text x="58.7" y="160">15</text>
<text x="59.2" y="157.5">1</text>
<text x="118.6" y="156.3">1</text>
<text x="118.6" y="161.4">3</text>
<text x="130.4" y="156.3">2</text>
<text x="130.4" y="161.4">4</text>
<text x="69.6" y="165.8" transform="rotate(-90 69.6 165.8)">8</text>
<text x="134.3" y="162.2">74HCT2G125</text>
<text x="40.9" y="173.5" transform="rotate(-90 40.9 173.5)">2</text>
<text x="99.3" y="173.5" transform="rotate(-90 99.3 173.5)">2</text>
<text x="10.4" y="185.9">D</text>
<text x="40.9" y="181.1" transform="rotate(-90 40.9 181.1)">1</text>
<text x="99.3" y="181.1" transform="rotate(-90 99.3 181.1)">1</text>
<text x="285.4" y="185.9">D</text>
<text x="35" y="199.9">1</text>
<text x="85" y="199.9">2</text>
<text x="135" y="199.9">3</text>
<text x="185" y="199.9">4</text>
<text x="235" y="199.9">5</text>
<text x="285" y="199.9">6</text>
</g>
<g font-size="1.8" fill="#0000c2">
<text x="16.5" y="20.1">50Mhz Clock</text>
<text x="147.7" y="22.7">JTAG</text>
<text x="199.4" y="88.9">JTAG Activity</text>
<text x="19" y="119.4">USER GPIO</text>
<text x="170.2" y="118.1">Diode OR power sharing</text>
</g>
<g font-size="1.8" fill="#008484">
<text x="33.2" y="24">U1</text>
<text x="116.7" y="18.1">VCC</text>
<text x="18" y="25.7">VCC</text>
<text x="28.6" y="26.3">AP7381-33SA</text>
<text x="42" y="25.7">PWR_FLAG</text>
<text x="97.4" y="24.7">EPM7032STC44</text>
<text x="29.5" y="30.1">VI</text>
<text x="34.9" y="34.3" transform="rotate(-90 34.9 34.3)">GND</text>
<text x="36.6" y="30.1">VO</text>
<text x="107.7" y="32.6">A1</text>
<text x="107.7" y="35.2">A2</text>
<text x="114.9" y="34.2" transform="rotate(-90 114.9 34.2)">VCC</text>
<text x="117.5" y="34.2" transform="rotate(-90 117.5 34.2)">VCC</text>
<text x="120" y="34.2" transform="rotate(-90 120 34.2)">VCC</text>
<text x="122.6" y="34.2" transform="rotate(-90 122.6 34.2)">VCC</text>
<text x="125.3" y="35.2">B18</text>
<text x="125.3" y="32.6">B17</text>
<text x="170" y="32.1">VCC</text>
<text x="175.7" y="33.4">GND</text>
<text x="187.1" y="31.4">VCC</text>
<text x="32.4" y="41.4">GND</text>
<text x="49.8" y="40.3">EN</text>
<text x="55.2" y="38.1" transform="rotate(-90 55.2 38.1)">Vdd</text>
<text x="55.7" y="40.3">OUT</text>
<text x="71.9" y="38.4">R5</text>
<text x="107.7" y="40.3">A4/TDI</text>
<text x="107.7" y="37.7">A3</text>
<text x="121.1" y="40.3">B20/TDO</text>
<text x="125.3" y="37.7">B19</text>
<text x="147.8" y="40.3">AVR-JTAG-10</text>
<text x="184.4" y="36.5">R1R2R3R4</text>
<text x="44.5" y="45">C1</text>
<text x="55.2" y="44.4" transform="rotate(-90 55.2 44.4)">GND</text>
<text x="107.7" y="42.8">A5</text>
<text x="107.7" y="45.3">A6</text>
<text x="107.7" y="47.9">A7</text>
<text x="125.3" y="47.9">B23</text>
<text x="125.3" y="45.3">B22</text>
<text x="125.3" y="42.8">B21</text>
<text x="164.5" y="46.6" transform="rotate(-90 164.5 46.6)">VREF</text>
<text x="167" y="45.6" transform="rotate(-90 167 45.6)">VCC</text>
<text x="169.5" y="45.3">SRST</text>
<text x="169.6" y="47.9">TRST</text>
<text x="241" y="46.9">J1</text>
<text x="266.4" y="46.9">J2</text>
<text x="41.3" y="48.3">2.2uF</text>
<text x="52.8" y="52.8">GND</text>
<text x="107.7" y="50.4">A8</text>
<text x="107.7" y="53">A9/TMS</text>
<text x="121.2" y="53">B25/TCK</text>
<text x="125.3" y="50.4">B24</text>
<text x="165.3" y="53">J3</text>
<text x="170.5" y="53">TMS</text>
<text x="170.6" y="50.4">TCK</text>
<text x="241" y="49.2">Left</text>
<text x="266.4" y="49.2">Right</text>
<text x="107.7" y="58">A11</text>
<text x="107.7" y="55.5">A10</text>
<text x="117" y="59.4">U2</text>
<text x="125.3" y="58">B27</text>
<text x="125.3" y="55.5">B26</text>
<text x="170.5" y="55.5">TDO</text>
<text x="171.4" y="58">TDI</text>
<text x="107.7" y="60.6">A12</text>
<text x="107.7" y="63.1">A13</text>
<text x="107.7" y="65.7">A14</text>
<text x="125.3" y="65.7">B30</text>
<text x="125.3" y="63.1">B29</text>
<text x="125.3" y="60.6">B28</text>
<text x="167" y="62.7" transform="rotate(-90 167 62.7)">GND</text>
<text x="195.4" y="63.8">VCC</text>
<text x="22.7" y="68.9">VCC</text>
<text x="107.7" y="68.2">A15</text>
<text x="107.7" y="70.7">A16</text>
<text x="125.3" y="70.7">B32</text>
<text x="125.3" y="68.2">B31</text>
<text x="185" y="71.4">R7</text>
<text x="27.8" y="74.6">DS1813R-5+T&amp;R</text>
<text x="107.7" y="75.8">INPUT/GCLK1</text>
<text x="164.5" y="72.6">GND</text>
<text x="199.7" y="72">Q1</text>
<text x="200.1" y="74.3">IRLML6402</text>
<text x="18.4" y="82.3">U3</text>
<text x="24.8" y="79.9" transform="rotate(-90 24.8 79.9)">VCC</text>
<text x="24.8" y="83.4">RESET</text>
<text x="107.7" y="78.4">INPUT/OE1</text>
<text x="107.7" y="80.9">INPUT/GCLRn</text>
<text x="107.7" y="83.4">INPUT/OE2/GCLK2</text>
<text x="192.6" y="82.2">D2</text>
<text x="24.8" y="89.4" transform="rotate(-90 24.8 89.4)">GND</text>
<text x="43.2" y="87.4">SW1</text>
<text x="43.4" y="89.7">Reset</text>
<text x="114.9" y="88.1" transform="rotate(-90 114.9 88.1)">GND</text>
<text x="117.5" y="88.1" transform="rotate(-90 117.5 88.1)">GND</text>
<text x="120" y="88.1" transform="rotate(-90 120 88.1)">GND</text>
<text x="122.6" y="88.1" transform="rotate(-90 122.6 88.1)">GND</text>
<text x="195.6" y="89.6" transform="rotate(-90 195.6 89.6)">R8</text>
<text x="249.5" y="85">VCC</text>
<text x="237.7" y="91.1">C2</text>
<text x="242.8" y="91.1">C3</text>
<text x="247.9" y="91.1">C4</text>
<text x="252.9" y="91.1">C5</text>
<text x="258" y="91.1">C6</text>
<text x="263.1" y="91.1">C7</text>
<text x="22.3" y="99.8">GND</text>
<text x="116.3" y="101.1">GND</text>
<text x="194.9" y="96.2">GND</text>
<text x="249.6" y="103.1">GND</text>
<text x="121.3" y="119.3">VCC</text>
<text x="44.3" y="122.3">VCC</text>
<text x="170.4" y="125.1">USB_B_Micro</text>
<text x="209.7" y="123.7">U4</text>
<text x="223.1" y="122.7">VCC</text>
<text x="229.5" y="122.7">VCC</text>
<text x="244" y="123.7">U5</text>
<text x="37.1" y="130.3">R11 R12 R13 R14</text>
<text x="68.1" y="128.1">VCC</text>
<text x="119.5" y="126.5">R9</text>
<text x="123.7" y="128.2" transform="rotate(-90 123.7 128.2)">10K</text>
<text x="125.3" y="128.4">PB_EN</text>
<text x="126.7" y="126.1">JP1</text>
<text x="177" y="130.4">VBUS</text>
<text x="191.8" y="131.8">C8</text>
<text x="203.7" y="130.4">VDD</text>
<text x="204.5" y="126">MAX40200AUK</text>
<text x="214.2" y="130.4">OUT</text>
<text x="228.7" y="126.1">PWR_FLAG MAX40200AUK</text>
<text x="238" y="130.4">OUT</text>
<text x="248.5" y="130.4">VDD</text>
<text x="261.7" y="126.1">PWR_FLAG</text>
<text x="265.4" y="131.8">C9</text>
<text x="22.4" y="136.2">User DIP Switch</text>
<text x="27.3" y="133.9">SW3</text>
<text x="34.5" y="132.9">R10</text>
<text x="40.1" y="135.4" transform="rotate(-90 40.1 135.4)">10K</text>
<text x="42.6" y="135.4" transform="rotate(-90 42.6 135.4)">10K</text>
<text x="45.1" y="135.2" transform="rotate(-90 45.1 135.2)">10K</text>
<text x="47.7" y="135.4" transform="rotate(-90 47.7 135.4)">10K</text>
<text x="50.2" y="135.2" transform="rotate(-90 50.2 135.2)">10K</text>
<text x="52.6" y="135.4" transform="rotate(-90 52.6 135.4)">10K</text>
<text x="53.6" y="132.9">R15</text>
<text x="71.9" y="136.8">74HCT365</text>
<text x="115.6" y="135.7">SW2</text>
<text x="115.7" y="138">User</text>
<text x="120.9" y="134.3">C12</text>
<text x="169.8" y="135.8">J4</text>
<text x="179.6" y="135.5">D+</text>
<text x="203.7" y="135.5">EN</text>
<text x="211.5" y="136.9" transform="rotate(-90 211.5 136.9)">GND</text>
<text x="221.3" y="133">C10</text>
<text x="232.7" y="133">C11</text>
<text x="245.7" y="136.9" transform="rotate(-90 245.7 136.9)">GND</text>
<text x="249.8" y="135.5">EN</text>
<text x="265.6" y="134.2">.33uF</text>
<text x="63.2" y="140.6">I1</text>
<text x="63.2" y="143.1">I2</text>
<text x="70.5" y="142.2" transform="rotate(-90 70.5 142.2)">VCC</text>
<text x="74.1" y="140.6">O1</text>
<text x="74.1" y="143.1">O2</text>
<text x="175.9" y="141.5" transform="rotate(-90 175.9 141.5)">Shield</text>
<text x="178.4" y="141.5" transform="rotate(-90 178.4 141.5)">GND</text>
<text x="180.1" y="140.6">ID</text>
<text x="187.4" y="139.4">GND</text>
<text x="223" y="141.2">GND</text>
<text x="229.2" y="140.6">GND</text>
<text x="260.8" y="141.2">GND</text>
<text x="274.2" y="140">VCC</text>
<text x="63.2" y="148.2">I4</text>
<text x="63.2" y="145.7">I3</text>
<text x="74.1" y="145.7">O3</text>
<text x="74.1" y="148.2">O4</text>
<text x="109.9" y="146.8">GND</text>
<text x="121.3" y="146.8">GND</text>
<text x="170.5" y="148.3">R16</text>
<text x="183.5" y="148.4">C13</text>
<text x="208.9" y="145.7">GND</text>
<text x="243" y="146.3">GND</text>
<text x="278.1" y="148" transform="rotate(-90 278.1 148)">R6</text>
<text x="63.2" y="150.7">I5</text>
<text x="63.2" y="153.3">I6</text>
<text x="68.7" y="150.8">U6</text>
<text x="74.1" y="150.7">O5</text>
<text x="74.1" y="153.3">O6</text>
<text x="117.1" y="154.5">R17</text>
<text x="134.3" y="153.7">74HCT2G125</text>
<text x="170.4" y="150.8">1M</text>
<text x="183.7" y="150.7">100nF</text>
<text x="271.3" y="153.3">D1</text>
<text x="19.7" y="162">GND</text>
<text x="37.9" y="159.1">VCC</text>
<text x="63.2" y="158.4">E1</text>
<text x="63.2" y="160.9">E2</text>
<text x="70.5" y="161.8" transform="rotate(-90 70.5 161.8)">GND</text>
<text x="96.4" y="160.4">VCC</text>
<text x="105.4" y="158.8" transform="rotate(-90 105.4 158.8)">VCC</text>
<text x="117" y="159.6">R18</text>
<text x="138" y="159.9">U7A</text>
<text x="138" y="156">U7B</text>
<text x="183.7" y="161.6">GND</text>
<text x="190.4" y="160.1" transform="rotate(-90 190.4 160.1)">PWR_FLAG</text>
<text x="273.6" y="161">GND</text>
<text x="35.6" y="163.6">R19</text>
<text x="94" y="164.9">R20</text>
<text x="123.4" y="164.5">LED</text>
<text x="124.1" y="166.8">D3</text>
<text x="39.9" y="168.9" transform="rotate(-90 39.9 168.9)">10K</text>
<text x="68" y="173">GND</text>
<text x="98.5" y="169.6" transform="rotate(-90 98.5 169.6)">10K</text>
<text x="34.4" y="178.4" transform="rotate(-90 34.4 178.4)">JP2</text>
<text x="36.7" y="179.9" transform="rotate(-90 36.7 179.9)">SW_EN</text>
<text x="92.8" y="178.4" transform="rotate(-90 92.8 178.4)">JP3</text>
<text x="95.1" y="180.2" transform="rotate(-90 95.1 180.2)">LED_EN</text>
<text x="37.5" y="186.9">GND</text>
<text x="96" y="188.2">GND</text>
</g>
<g font-size="1.8">
<text x="229.9" y="22.9">A1</text>
<text x="254" y="22.9">5V_in</text>
<text x="22.9" y="29.2">5V</text>
<text x="49.5" y="29.2">3V3</text>
<text x="229.9" y="25.4">A2</text>
<text x="229.9" y="27.9">A3</text>
<text x="254" y="27.9">CLK2</text>
<text x="254" y="25.4">CLK1</text>
<text x="100.6" y="31.7">A1</text>
<text x="100.6" y="34.3">A2</text>
<text x="133.3" y="31.7">B17</text>
<text x="133.3" y="34.3">B18</text>
<text x="229.9" y="30.5">A5</text>
<text x="229.9" y="33">A6</text>
<text x="229.9" y="35.6">A7</text>
<text x="254" y="33">RST</text>
<text x="254" y="30.5">OE1</text>
<text x="254" y="35.6">B17</text>
<text x="77.5" y="39.4">CLK1</text>
<text x="100.3" y="39.4">TDI</text>
<text x="100.3" y="41.9">A5</text>
<text x="100.6" y="36.8">A3</text>
<text x="133.3" y="36.8">B19</text>
<text x="133.3" y="39.4">TDO</text>
<text x="133.3" y="41.9">B21</text>
<text x="229.9" y="38.1">A8</text>
<text x="229.9" y="40.6">A10</text>
<text x="254" y="38.1">B18</text>
<text x="254" y="40.6">B19</text>
<text x="100.3" y="44.4">A6</text>
<text x="100.3" y="47">A7</text>
<text x="133.3" y="44.4">B22</text>
<text x="133.3" y="47">B23</text>
<text x="229.9" y="43.2">A11</text>
<text x="229.9" y="45.7">A12</text>
<text x="254" y="45.7">B22</text>
<text x="254" y="43.2">B21</text>
<text x="100.3" y="49.5">A8</text>
<text x="133.3" y="49.5">B24</text>
<text x="133.3" y="52.1">TCK</text>
<text x="193.1" y="52.1">TMS</text>
<text x="193.2" y="49.5">TCK</text>
<text x="229.9" y="48.3">A13</text>
<text x="229.9" y="50.8">A14</text>
<text x="229.9" y="53.3">A15</text>
<text x="254" y="50.8">B24</text>
<text x="254" y="48.3">B23</text>
<text x="254" y="53.3">B26</text>
<text x="100.3" y="54.6">A10</text>
<text x="100.3" y="57.1">A11</text>
<text x="100.3" y="59.7">A12</text>
<text x="133.3" y="54.6">B26</text>
<text x="133.3" y="57.1">B27</text>
<text x="133.3" y="59.7">B28</text>
<text x="193.1" y="54.6">TDO</text>
<text x="194" y="57.1">TDI</text>
<text x="229.9" y="55.9">A16</text>
<text x="229.9" y="58.4">TCK 15</text>
<text x="254" y="58.4">B28</text>
<text x="254" y="55.9">B27</text>
<text x="100.3" y="62.2">A13</text>
<text x="100.3" y="64.8">A14</text>
<text x="133.3" y="62.2">B29</text>
<text x="133.3" y="64.8">B30</text>
<text x="229.9" y="61">TDO 16</text>
<text x="229.9" y="63.5">TMS 17</text>
<text x="254" y="61">B29</text>
<text x="254" y="63.5">B30</text>
<text x="100.3" y="69.8">A16</text>
<text x="100.3" y="67.3">A15</text>
<text x="133.3" y="67.3">B31</text>
<text x="133.3" y="69.8">B32</text>
<text x="229.9" y="66">TDI</text>
<text x="229.9" y="68.6">GND 19</text>
<text x="254" y="66">B31</text>
<text x="254" y="68.6">B32</text>
<text x="99.1" y="74.9">CLK1</text>
<text x="99.1" y="77.5">OE1</text>
<text x="180" y="72.4">TDI</text>
<text x="44.4" y="82.5">RST</text>
<text x="99.1" y="82.5">CLK2</text>
<text x="99.1" y="80">RST</text>
<text x="137.2" y="130.8">OE1</text>
<text x="275.6" y="129.5">5V_in</text>
<text x="84.1" y="139.7">A1</text>
<text x="84.1" y="142.2">A2</text>
<text x="84.1" y="144.8">A3</text>
<text x="84.1" y="147.3">A5</text>
<text x="84.1" y="149.9">A6</text>
<text x="140.2" y="149.1" transform="rotate(-90 140.2 149.1)">LED_ENA</text>
<text x="84.1" y="152.4">A7</text>
<text x="150.4" y="154.6">B17</text>
<text x="150.4" y="159.6">B18</text>
<text x="100.3" y="171.4">LED_ENA</text>
<text x="140.2" y="171.4" transform="rotate(-90 140.2 171.4)">LED_ENA</text>
</g>
<g font-size="1.4" fill="#840000">
<text x="134.3" y="154.6">2</text>
<text x="144.5" y="154.6">6</text>
<text x="134.3" y="159.6">5</text>
<text x="144.5" y="159.6">3</text>
<text x="140.2" y="163.4" transform="rotate(-90 140.2 163.4)">7</text>
</g>
<text font-size="1.4" fill="#008484" x="140.2" y="152" transform="rotate(-90 140.2 152)">1</text>
<g font-size="1.1" fill="#008484">
<text x="56.9" y="33.7">CTX-636 50mhz</text>
<text x="57.3" y="36.3">X1</text>
<text x="70.7" y="39.9">100R</text>
<text x="184.6" y="39.5" transform="rotate(-90 184.6 39.5)">1K</text>
<text x="187.1" y="39.4" transform="rotate(-90 187.1 39.4)">10K</text>
<text x="189.7" y="39.4" transform="rotate(-90 189.7 39.4)">10K</text>
<text x="192.2" y="39.4" transform="rotate(-90 192.2 39.4)">10K</text>
<text x="185.7" y="73">100R</text>
<text x="191.3" y="84.9">Green</text>
<text x="197.2" y="89.2" transform="rotate(-90 197.2 89.2)">360R</text>
<text x="235.3" y="93.4">100nF</text>
<text x="240.3" y="93.4">100nF</text>
<text x="245.4" y="93.4">100nF</text>
<text x="250.5" y="93.4">100nF</text>
<text x="255.6" y="93.4">100nF</text>
<text x="260.7" y="93.4">100nF</text>
<text x="119.7" y="135.3">100nF</text>
<text x="191.8" y="133.9">.33uF</text>
<text x="221.3" y="135.3">.33uF</text>
<text x="232.7" y="135.3">.33uF</text>
<text x="276" y="147.3" transform="rotate(-90 276 147.3)">100R</text>
<text x="113.8" y="155.2">360R</text>
<text x="113.7" y="160.2">360R</text>
<text x="270.4" y="156">Blue</text>
</g>
</svg>
